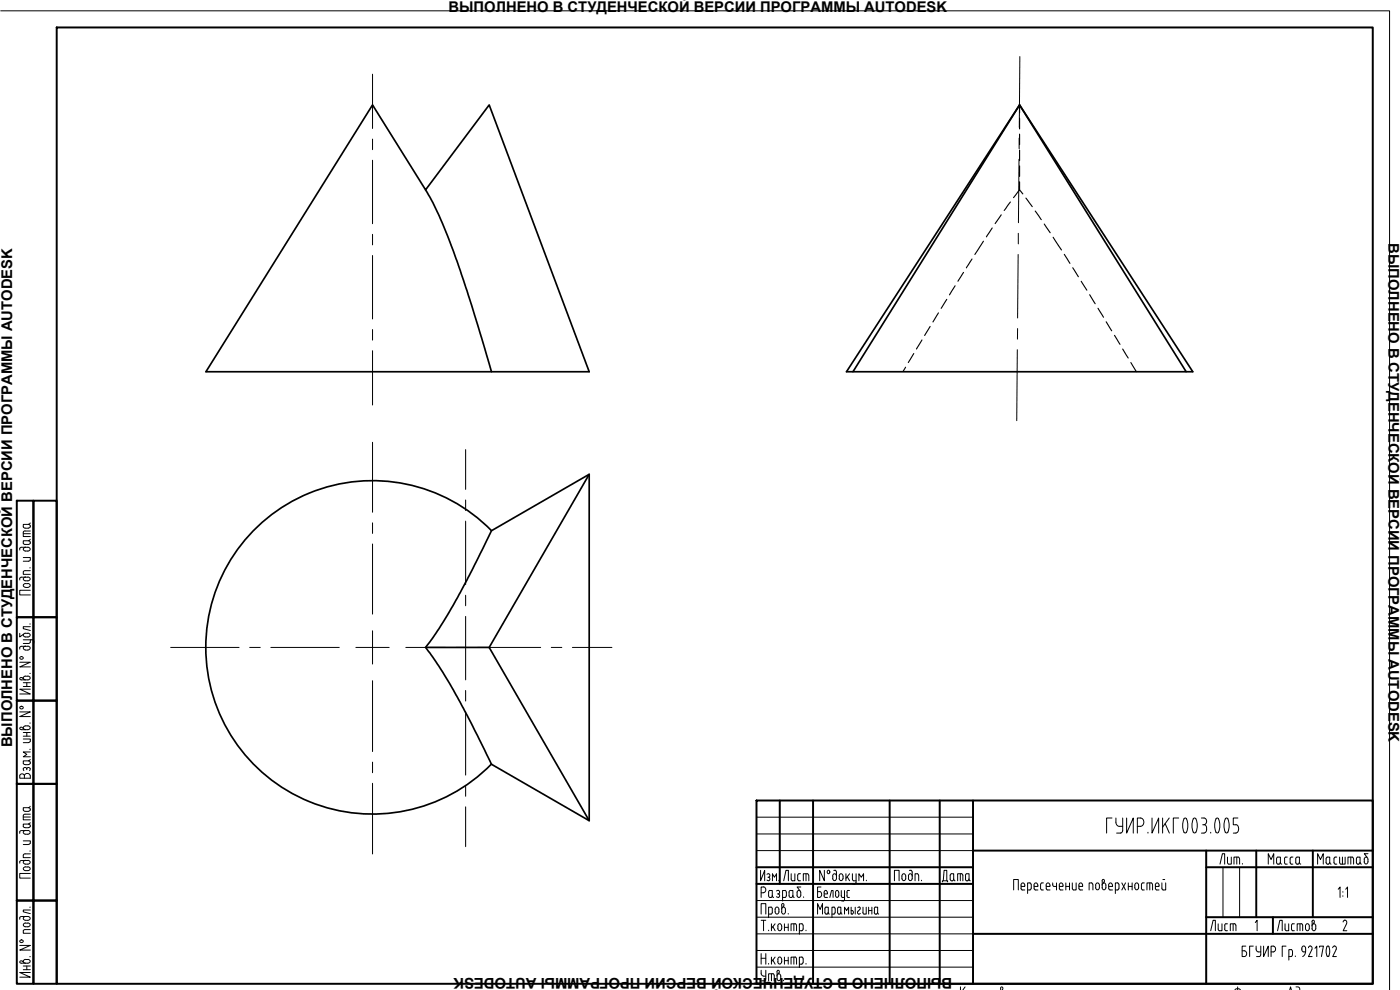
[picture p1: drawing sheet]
<svg xmlns="http://www.w3.org/2000/svg" width="420mm" height="297mm" viewBox="0 0 420 297" stroke-linecap="round" stroke-linejoin="round" font-family="sans-serif">
<path d="M111.8 31.5l15.9 25.5 19.1-25.5 30 80h-115zM127.7 57a133.9 133.9 0 0 1 11.1 26.1l2.8 8.8 5.9 19.6M256 111.5l50-80 52 80h-104l52-80 50 80M147.5 159.2a50 50 0 0 0-71-.4 50 50 0 0 0 0 70.9 50 50 0 0 0 71-.4M147.5 159.2l29.3-16.9v103.9l-29.3-16.9M147.5 159.2l-5.9 11.9-5 9.5a98.5 98.5 0 0 1-8.9 13.7l.4 .5a199.7 199.7 0 0 1 17.4 30.4l2 4.1M176.8 142.3l-30 52M127.7 194.3h19.1l30 51.9" fill="none" stroke="#000" stroke-width=".51"/>
<g fill="none" stroke="#000" stroke-width=".34">
<path d="M306 31.5v2.4M306 35.5v3.2M306 40.2v3.2M306 45v3.2M306 49.8v3.1M306 54.6v2.4M307 58.2l-1-1.2-1.8 2.3M307.9 59.4l1.9 2.6M291.7 77.7l-1.7 2.7M295.1 72.4l-2.5 4M297.8 68.4l-1.8 2.7M300.5 64.5l-1.8 2.6"/>
<path d="M303.2 60.6l-1.8 2.5M310.7 63.3l1.8 2.6M313.4 67.2l1.8 2.6M316.1 71.2l2.5 3.8M319.4 76.3l1.7 2.7M279.1 97.9l-1.6 2.8M281.6 93.9l-1.6 2.7M284.1 89.8l-1.7 2.7M286.6 85.8l-1.7 2.7M289.2 81.7l-1.7 2.7M321.9 80.3l1.7 2.7M324.5 84.4l1.7 2.7"/>
<path d="M327 88.4l1.7 2.7M329.5 92.5l1.7 2.7M332 96.5l1.6 2.8M271.8 110.2l-.8 1.3M274.2 106.1l-1.6 2.7M276.7 102l-1.7 2.7M334.5 100.6l1.6 2.7M336.9 104.7l1.7 2.7M339.4 108.8l1.6 2.7"/>
</g>
<g fill="none" stroke="#000" stroke-width=".59">
<path d="M17 8.2h395v287h-395zM5 150.2h5v35h-5zM10 150.2h7v35h-7zM5 185.2h5v25h-5zM10 185.2h7v25h-7zM5 210.2h5v25h-5zM10 210.2h7v25h-7zM5 235.2h5v35h-5zM10 235.2h7v35h-7zM227 240.2h185v55h-185zM234 240.2v25M244 240.2v55"/>
<path d="M267 240.2v55M282 240.2v55M292 240.2v55M292 255.2h120M362 255.2v40M377 255.2v20M394 255.2v20M5 270.2h5v25h-5zM10 270.2h7v25h-7zM227 260.2h65M227 265.2h65M362 260.2h50"/>
<path d="M362 275.2h50M382 275.2v5M292 280.2h120"/>
</g>
<g fill="none" stroke="#000" stroke-width=".3">
<path d="M.2 3.2h416.8v293.8M7 159.7v1.3h2.1M7 158l.2 .4 1.4 .1 .5-.5M7.5 159.3l-.5 .4M7.5 159.3h1.6M9.1 156.9l-.6 .4M9.1 157.7l-.5-.4h-1.6v.8M9.1 157.8v.3M5.9 173.6v.4M7 171.6v.7h2.1M7 167.3h2.1v.7l-.3 .3-1.8 .1M7 162.2h1.6a.55 .55 0 0 1 .5 .6 .55 .55 0 0 1-.5 .6l-1.4-.1-.2-.3z"/>
<path d="M7 160.1h2.1M7.7 175.1a.58 .58 0 0 0-.7 .5 .58 .58 0 0 0 .7 .6M7.7 173.1a.58 .58 0 0 0-.7 .6 .58 .58 0 0 0 .7 .6M7.7 164.2a.58 .58 0 0 0-.7 .6 .58 .58 0 0 0 .7 .5M7.7 175.1h.7M7.7 176.3h.7M7.7 174.3h.7M7.7 165.3h.7M8.4 175.1a.58 .58 0 0 1 .7 .5 .58 .58 0 0 1-.7 .6M8.4 173.1a.58 .58 0 0 1 .7 .6 .58 .58 0 0 1-.7 .6M8.4 164.2a.58 .58 0 0 1 .7 .6 .58 .58 0 0 1-.7 .5M8.4 173.2h-1.9l-.6 .4"/>
<path d="M8.4 164.2l-2.2 .1-.3 .7M8.9 170.4h.2M9.1 161.8l-.6 .4M9.1 177.1h-3.2v1.4h3.2M9.1 171.2h-1.6l-.5 .4M5.9 198.7h3.2l-3.2 1.4h3.2M5.9 190v1.1l1.2-.8M7 192h2.9l.3 .9M7.7 193.9a.58 .58 0 0 0-.7 .5 .58 .58 0 0 0 .7 .6M7.7 190a.58 .58 0 0 0-.7 .5 .58 .58 0 0 0 .7 .6M7.7 195.1h.7M7.7 190h.7"/>
<path d="M7.7 191.1h.7M8.4 193.9a.58 .58 0 0 1 .7 .5 .58 .58 0 0 1-.7 .6M8.4 190a.58 .58 0 0 1 .7 .5 .58 .58 0 0 1-.7 .6M8.4 193.9l-2.2 .1-.3 .8M8.9 187.2h.2M9.1 192v.7l-.3 .3-1.8 .1M9.1 188h-2.1v.6l2.1 .6M5.9 213.6h3.2l-3.2 1.4h3.2M6.4 218.9h2M6.7 218.3a.39 .39 0 0 0-.7 0 .39 .39 0 0 0 .4 .6M6.7 218.3l.4 .4M7 219.8h2.1"/>
<path d="M7 206h2.1M7 204.8h2.1M7.1 203.8l-.4-.4a.39 .39 0 0 0-.7 0 .39 .39 0 0 0 .4 .6h2M7.7 217.8a.58 .58 0 0 0-.7 .6 .58 .58 0 0 0 .7 .5M7.7 202.8a.58 .58 0 0 0-.7 .6 .58 .58 0 0 0 .7 .6M7.7 217.8h.7M7.7 202.9h.7M8 204.8v1.2M8 219.8v1.1M8.4 217.8a.58 .58 0 0 1 .7 .6 .58 .58 0 0 1-.7 .5M8.4 202.8a.58 .58 0 0 1 .7 .6 .58 .58 0 0 1-.7 .6M8.9 216.9h.2"/>
<path d="M8.9 202h.2M9.1 206.8h-3.2l3.2 1.4h-3.2M5.9 232.8v.7h3.2v-.7M5.9 232.8a.71 .71 0 0 1 .7-.6 .71 .71 0 0 1 .7 .6 .89 .89 0 0 1 .9-.7 .89 .89 0 0 1 .9 .7M7 221.7h2.1l-.1 .9-.5 .2M7 222.8h1.6M7 220.9h2.1M7 230.7l.5-.4 .5 .4M7 230.7l.2 .5M7.3 232.8v.7M7.5 229.4l-.4-.2-.1-.9h1.6a.55 .55 0 0 1 .5 .6 .55 .55 0 0 1-.6 .5M7.5 229.4h1.1"/>
<path d="M8 230.7l.5-.4 .6 .4M8 230.7v.3M8.9 224.8h.2M9.1 230.7l-.2 .5M9.1 227.8l-.6 .4M9.1 225.6h-2.1l1 .7-1 .8h2.1M5.9 258.6v.4M7 252.3h2.1v.7M7 244.7v1.3h2.1M7 245.1h2.1M7 247.9l.2 .4 1.4 .1 .5-.5M7.5 243.4h1.1"/>
<path d="M7.7 258.1a.58 .58 0 0 0-.7 .6 .58 .58 0 0 0 .7 .6M7.7 249.2a.58 .58 0 0 0-.7 .5 .58 .58 0 0 0 .7 .6M7.7 259.3h.7M7.7 250.3h.7M8.4 258.1a.58 .58 0 0 1 .7 .6 .58 .58 0 0 1-.7 .6M8.4 249.2a.58 .58 0 0 1 .7 .5 .58 .58 0 0 1-.7 .6M8.4 258.2h-1.9l-.6 .4M8.4 249.2l-2.2 .1-.3 .7M8.5 247.3l.5 .2 .1 .4M8.6 247.3h-1.6v.6M8.9 255.3h.2M9.1 252.9l-.3 .4-1.8 .1"/>
<path d="M9.1 246.8l-.6 .4M9.1 241.9l-.6 .4M9.1 242.7l-.5-.4h-1.6l.1 .9 .4 .2M9.1 256.2h-1.6l-.5 .4v.7h2.1M9.1 244.3h-1.6l-.5 .4M9.1 242.8l-.1 .4-.5 .2M227 255.2h65M227 250.2h65M227 245.2h65M333.7 245.4h-1.6v4.6M334.9 245.4a2.41 2.41 0 0 0 .4 2.3l.6 .2h1M335.1 250h1.2"/>
<path d="M336.9 245.4v3.8l-.1 .5-.5 .2M338.1 245.4v4.6l2-4.6v4.6M341.3 247.9h1a1.28 1.28 0 0 0 1-1.2 1.28 1.28 0 0 0-1-1.3h-1v4.6M344.5 249.7v.3M345.7 245.4v4.6l2-4.6v4.6M348.9 245.4v4.6M349.7 247.1l1.2 2.9M350.9 245.4l-2 2.8M353.7 245.4h-1.6v4.6M355.4 245.5l.3-.1a3.3 3.3 0 0 1 .6 3.7l-.2 .6-.4 .2a3.1 3.1 0 0 1-.6-3.6zM358.9 245.7l-.4-.3a3.3 3.3 0 0 0-.6 3.7l.5 .8 .5-.2M358.9 245.7l.4 1.7-.4 2.3"/>
<path d="M360.6 245.4h.7a1.02 1.02 0 0 1 .8 1 1.02 1.02 0 0 1-.8 1M360.6 250h.8M360.9 247.5h.5M361.3 247.4a1.37 1.37 0 0 1 .8 1.3 1.37 1.37 0 0 1-.8 1.2M363.3 249.7v.3M365 245.5l.3-.1a3.3 3.3 0 0 1 .6 3.7l-.2 .6-.4 .2a3.1 3.1 0 0 1-.6-3.6zM366.1 259.3l.8-3.2h.6v3.2M367.8 245.5l.3-.1a3.3 3.3 0 0 1 .6 3.7l-.2 .6-.4 .2a3.1 3.1 0 0 1-.6-3.6zM368.4 257.2v1.5l.4 .6M369.5 257.2v2.1h-.7M370.1 250h.8M370.3 259.3v-2.1h1.5l.2 2.1"/>
<path d="M371.2 257.2v2.1M371.5 245.4h-1.4v2.1l.8-.1a.91 .91 0 0 1 .8 1M371.7 248.9a.91 .91 0 0 1-.8 1M371.7 248.4v.5M372.9 259.1v.2M5.9 275.4v.4M7.7 276.9a.58 .58 0 0 0-.7 .6 .58 .58 0 0 0 .7 .6M7.7 275a.58 .58 0 0 0-.7 .6 .58 .58 0 0 0 .7 .5M7.7 260.1a.58 .58 0 0 0-.7 .6 .58 .58 0 0 0 .7 .5M7.7 277h.7M7.7 278.1h.7M7.7 276.1h.7"/>
<path d="M7.7 260.1h.7M7.7 261.2h.7M8.4 276.9a.58 .58 0 0 1 .7 .6 .58 .58 0 0 1-.7 .6M8.4 275a.58 .58 0 0 1 .7 .6 .58 .58 0 0 1-.7 .5M8.4 260.1a.58 .58 0 0 1 .7 .6 .58 .58 0 0 1-.7 .5M8.4 275h-1.9l-.6 .4M8.9 272.2h.2M9.1 278.9h-1.6l-.5 .4v.7h2.1M9.1 273h-2.1v.6l2.1 .5M9.1 262.1h-3.2v1.4h3.2M227 275.2h65M227 270.2h65"/>
<path d="M228.3 261.1v3.2l1.2-3.2v3.2M228.4 267.9l.7-.1a.87 .87 0 0 0 .7-.8 .87 .87 0 0 0-.6-.9h-.8v3.2M228.4 274.3v-3.2h1.4v3.2M228.4 276.1h1.4M229.2 276.1v3.2M230.2 264.1l.5 .1M230.5 263.2h.2M230.7 262.2l-.5 .1M230.7 279.1v.2M230.7 263.2l.4 .5-.4 .6M230.7 262.2l.4 .5-.4 .5M230.9 267.2h.9v1.6l-.4 .5-.7-.3v-1.3z"/>
<path d="M231.4 272.1l.4 .6M231.4 272.2h-.7v3.1M231.5 277.2v2.1M231.8 268.7l.4 .6M231.8 273.7l-.2 .5-.9 .1M231.8 272.7v1.1M231.8 264.3v-2.1l.6 1 .6-1v2.1M231.9 278l.7 1.3M232.6 277.2l-1.1 1.4M232.8 272.4l.4-.3a1.29 1.29 0 0 1 .2 2.1h-.4l-.3-.4zM233 269l.6 .2M233.3 268.2h.3"/>
<path d="M233.4 277.8a.58 .58 0 0 1 .6-.7 .58 .58 0 0 1 .6 .7M233.4 278.6a.58 .58 0 0 0 .6 .7 .58 .58 0 0 0 .6-.7M233.5 277.9v.7M233.6 268.2l.4 .5-.4 .6M233.6 267.2l.4 .5-.4 .5M234.6 272.8a.58 .58 0 0 1 .5-.7 .58 .58 0 0 1 .6 .7v.8a.58 .58 0 0 1-.6 .7 .58 .58 0 0 1-.5-.7M234.6 271.5a.38 .38 0 0 1 .4-.4 .38 .38 0 0 1 .3 .6l-.5 .6M234.6 271.6v2M234.6 277.9v.7M235.4 277.2v2.1M235.4 278.2h1.2M235.6 267.2h-.7v3.1"/>
<path d="M236 268.7l-.2 .5-.9 .1M236 267.7v1.1M236.6 274.1v.2M236.6 277.2v2.1M236.8 267.7l.2 1.5h.7l.2-.5M237.2 267.2h.8v1.5l.4 .6M238.3 277.2v2.1M238.6 277.1l.4 .3 .1 1.9M238.6 277.2h-1.2v2.1M239.2 267.9v.7a.58 .58 0 0 0 .6 .7 .58 .58 0 0 0 .5-.7v-.7M241 277.7l-.2-.5h-.9v3.1M241 278.7l-.2 .5-.9 .1"/>
<path d="M241 277.7v1.1M241.2 269.1v.2M241.9 279.1v.2M245.4 274.3v-3.2l.7 1.8 .7-1.8v3.2M246 267.5a.92 .92 0 0 1 .6 .9 .92 .92 0 0 1-.6 .8M246.4 266.1h-1v3.2h.6M247.3 268.7l.2 .5 .8 .1M247.3 267.9a.52 .52 0 0 1 .5-.7 .52 .52 0 0 1 .5 .7M247.4 267.9v.9M247.4 261.1v3.2l-1.4-3.2v3.2M247.6 273.7l.3 .6M247.6 272.7v1.1"/>
<path d="M247.9 272.1l-.3 .6M247.9 274.3l.5-.1 .1-.5 .4 .6M247.9 272.2h.7v1.6M248.3 267.9v.3h-.9M249 269.3l.6-2.1h.4v2.1M249.7 274.3h.6M249.9 262.9a.58 .58 0 0 1 .6-.7 .58 .58 0 0 1 .5 .7M249.9 263.5a.58 .58 0 0 0 .6 .7 .58 .58 0 0 0 .5-.7M249.9 262.9v.7M250.2 261.1h.4M250.3 272.1l.3 .6M250.3 272.2h-.6v3.1"/>
<path d="M250.6 261.1l.4 .5M250.6 273.7l-.3 .6M250.7 272.7v1.1M250.7 267.9a.52 .52 0 0 1 .5-.7 .52 .52 0 0 1 .5 .7l.1 .7a.53 .53 0 0 1-.6 .7 .53 .53 0 0 1-.5-.7M250.8 267.9v.7M251 261.6v2M251.4 273.7a.49 .49 0 0 0 .5 .6 .49 .49 0 0 0 .4-.6l.4 .6M251.4 272.7v1.1M251.7 272.1l-.3 .6M251.8 272.2h.5v1.6M251.8 262.9a.58 .58 0 0 1 .6-.7 .58 .58 0 0 1 .6 .7M251.8 263.5a.58 .58 0 0 0 .6 .7 .58 .58 0 0 0 .6-.7"/>
<path d="M251.9 262.9v.7M252.5 267.2v1.8l.3 .3h.6M252.6 270.3h.5M253 262.9v.7M253.4 267.2v2.6l-.3 .5M253.4 274.3v-2.1l.7 1 .6-1v2.1M253.9 262.2v2.1M254.3 263l.7 1.3M254.5 267.2l-.3 .5v1.3l.3 .3M254.6 269.3h.3M254.6 267.2h.3M255 262.2l-1.1 1.4"/>
<path d="M255.4 272.2v2.1h.4l.3-.3v-.5l-.7-.3M255.8 263.7l.2 .5 .9 .1M255.8 262.2v1.6M255.9 265.3h.6M256.7 272.2v2.1M256.9 262.2v2.6l-.4 .5M257.4 272.3a.4 .4 0 0 1 .7-.1 .4 .4 0 0 1-.1 .6M257.8 264.3v-2.1l.7 1 .7-1v2.1M258.1 272.9l-.6 .5a.5 .5 0 0 0 0 .7 .5 .5 0 0 0 .7 0M259 272.2v1.6M260 272.2v2.1l-.9-.1-.1-.5M260 264.1v.2"/>
<path d="M260.7 273.2h1M260.7 272.2v2.1M261.7 272.2v2.1M262.4 273.7a.48 .48 0 0 0 .6 .6M262.4 272.7v1.1M262.7 272.1l-.3 .6M262.8 272.2h.6v1.6M263 274.3l.4-.6 .3 .6M268.4 264.3v-3.2h1.4v3.2M270.7 262.9a.58 .58 0 0 1 .6-.7 .58 .58 0 0 1 .5 .7M270.7 263.5a.58 .58 0 0 0 .6 .7 .58 .58 0 0 0 .5-.7M270.7 262.9v.7"/>
<path d="M271.8 262.9v.7M272.6 262.9a.58 .58 0 0 1 .6-.7 .58 .58 0 0 1 .6 .7M272.6 263.5a.58 .58 0 0 0 .6 .7 .58 .58 0 0 0 .6-.7M272.7 262.9v.7M272.9 261.1h.4M273.3 261.1l.4 .5M273.8 261.6v2M275.7 262.7l-.2-.5h-.9v2.1M275.7 262.7v1.6M276.6 264.1v.2M304.2 267v-3.1h1.4v3.1M306.5 266h1.1a.64 .64 0 0 0-.2-1 .64 .64 0 0 0-.9 .3v1.5l.3 .2"/>
<path d="M306.8 267h.8M308.4 267h.9l.2-.5-.1-1.3-.3-.3h-.7v3.2M311.4 265.6a.57 .57 0 0 0-.5-.7 .57 .57 0 0 0-.6 .7l.2 1.4h1M311.5 265.6v.4h-1.2M313.1 264.9l-.6 .1-.2 .4v1.4l.8 .2M313.9 265.6a.58 .58 0 0 1 .6-.7 .58 .58 0 0 1 .6 .7v.4h-1.1M314 265.6v1.2l.4 .2M314.4 267h.7M315.9 264.9l.1 .8 .3 .3M316.4 266h.7M317.1 264.9v2.1M317.9 266h1.1a.64 .64 0 0 0-.2-1 .64 .64 0 0 0-.9 .3l.1 1.5 .3 .2h.7"/>
<path d="M319.9 266h1.1M319.9 264.9v2.1M321 264.9v2.1M321.8 264.9v1.6l.4 .5h.8v-2.1M323.8 265.6a.65 .65 0 0 1 .8-.7 .65 .65 0 0 1 .3 1.1h-1.1M323.8 265.6l.2 1.4h.9M328 265.4l-.2-.4-.9-.1v2.1M328 265.5v1.5M328.8 265.6a.58 .58 0 0 1 .6-.7 .58 .58 0 0 1 .5 .7v.7a.58 .58 0 0 1-.5 .7 .58 .58 0 0 1-.6-.7M328.8 265.6v.7M330.8 265.6a.58 .58 0 0 1 .5-.7 .58 .58 0 0 1 .6 .7v.7a.58 .58 0 0 1-.6 .7 .58 .58 0 0 1-.5-.7M330.8 264.3a.38 .38 0 0 1 .4-.4 .38 .38 0 0 1 .2 .5l-.4 .7"/>
<path d="M330.8 264.3v2M332.7 265.6a.58 .58 0 0 1 .6-.7 .58 .58 0 0 1 .5 .7l.1 .4h-1.2M332.7 265.6l.1 1.2 .3 .2M333.2 267h.7M335.8 265.4l-.2-.4-.9-.1v3.2M335.8 266.5l-.2 .5h-.9M335.8 265.5v1M336.7 264.9l1.1 2.1M337.8 264.9l-1.1 2.1M338.6 266h1.2M338.6 264.9v2.1M339.8 264.9v2.1"/>
<path d="M340.7 265.1l.4-.2a1.18 1.18 0 0 1 0 2.1l-.5-.4zM343.4 264.9l-.6 .1-.2 .4v1.4l.8 .2M345.1 264.9v2.1M345.5 264.9l.3 .3 .1 1.8M345.5 264.9h-1.3v2.1M346.7 265.6a.65 .65 0 0 1 .8-.7 .65 .65 0 0 1 .4 1.1h-1.1M346.8 265.6l.2 1.4h.9M348.7 264.9v1.6l.4 .5h.7v-2.1M349 263.9h.5M367 260.2v15M372 260.2v15M376.7 276.8l.6-.7v3.2"/>
<path d="M383.4 279.3l.7-3.2h.7v3.2M385.7 277.2v1.5l.4 .6h.7v-2.1M388 277.1l-.4 .6 .1 1.3 .3 .3M388 277.2h.5M388 279.3h.5M390.1 277.2v2.1M390.5 277.1l.4 .6v1.6M390.6 277.2h-1.3v2.1M392 277.3l.4-.2a1.29 1.29 0 0 1 .2 2.1h-.5l-.3-.4zM394 277.3l.4-.5a.4 .4 0 0 0 0-.6 .4 .4 0 0 0-.6 .1l-.1 2.3a.58 .58 0 0 0 .6 .7 .58 .58 0 0 0 .6-.7v-.8a.58 .58 0 0 0-.6-.7 .58 .58 0 0 0-.6 .7M401.6 266.8l.6-.7v3.2M403 267.5v.2"/>
<path d="M403 268.8v.1M403.1 276.6a.61 .61 0 0 1 .9-.4 .61 .61 0 0 1 .1 1l-1 2.1h1.1M403.9 266.8l.5-.7v3.2M5.9 283.7h3.2l-3.2 1.4h3.2M7 290.9h2.1M7 289.8h2.1M7.1 288.7l-.4-.3a.39 .39 0 0 0-.7 0 .39 .39 0 0 0 .4 .6h2M7.7 287.9a.58 .58 0 0 0-.7 .5 .58 .58 0 0 0 .7 .6M7.7 287.9h.7M8 289.8v1.1M8.4 287.9a.58 .58 0 0 1 .7 .5 .58 .58 0 0 1-.7 .6M8.9 287h.2"/>
<path d="M9.1 291.8h-3.2l3.2 1.4h-3.2M227 280.2h65M227 290.2h65M227 285.2h65M228.4 291.1v.9a.8 .8 0 0 0 .7 .8M228.4 286.1v3.2M228.4 287.5h1.4M228.6 294.3h.8M229.2 292.9h.6M229.8 291.1v2.6l-.4 .5M229.8 286.1v3.2M230.7 294.3v-2.1h1.4l.3 2.1"/>
<path d="M230.7 289.1v.2M231.5 287.2v2.1M231.5 292.2v2.1M231.9 288.1l.7 1.2M232.6 287.2l-1.1 1.4M233.2 292.9a.58 .58 0 0 1 .5-.7 .58 .58 0 0 1 .6 .7M233.2 293.5a.58 .58 0 0 0 .5 .7 .58 .58 0 0 0 .6-.7M233.4 287.8a.58 .58 0 0 1 .6-.7 .58 .58 0 0 1 .6 .7M233.4 288.6a.58 .58 0 0 0 .6 .6 .58 .58 0 0 0 .6-.6M233.4 292.3l.4-.4a.4 .4 0 0 0 0-.7 .4 .4 0 0 0-.6 .2v2.2M233.5 287.9v.7M234.3 292.9v.7"/>
<path d="M234.6 287.9v.7M235.2 294.1v.2M235.4 287.2v2.1M235.4 288.2h1.2M236.6 287.2v2.1M238.3 287.2v2.1M238.6 287.1l.4 .3 .1 1.9M238.6 287.2h-1.2v2.1M239.9 289.3h.7M240.6 287.1l.4 .6M240.6 287.2h-.7v3.1M241 288.7l-.4 .5"/>
<path d="M241 287.7v1M241.9 289.1v.2M288.2 296.1v.9M289.6 296.1l-.6 .9M300.3 296.6a.38 .38 0 0 1 .4-.5 .38 .38 0 0 1 .3 .6l-.1 .2M300.3 296.6v.4M300.9 296.9l-.2 .1M370.6 297a1.04 1.04 0 0 1 1.7 0M371.4 296.1v.9M372.8 285.3h.7M373.4 285.3a.89 .89 0 0 1 .7 .8 .89 .89 0 0 1-.7 .9M373.9 283.9h-1.1v3.1h.7"/>
<path d="M376.1 283.9h-1.1v3.1M377 283.9v.8a.8 .8 0 0 0 .7 .9h.7M378.3 286.5l-.2 .4-1 .1M378.4 283.9v2.6M379.2 283.9v3.1l1.4-3.1v3.1M381.5 285.6h.6a.89 .89 0 0 0 .7-.9 .89 .89 0 0 0-.7-.8h-.6v3.1M386 283.9h-1.2v3.1M387.5 284.9l.4 .5M387.5 284.9h-.7v3.2M387.9 286.5l-.2 .4-.9 .1M387.9 285.4v1.1M388.7 286.8v.2"/>
<path d="M390.7 284.5a.58 .58 0 0 1 .6-.7 .58 .58 0 0 1 .5 .7M390.7 284.9l.3 .7h.8M390.7 284.6v.3M391.8 285.5l-.3 1.1-.5 .4M391.8 284.6v.9M392.7 284.4a.61 .61 0 0 1 .8-.5 .61 .61 0 0 1 .2 1M393.7 284.9l-1 2.1h1.1M394.6 284.6l.6-.7v3.1M396 284.2v-.3h1.2l-.6 3.1M398.3 284a2.71 2.71 0 0 0 .2 3l.3-.2M398.3 284l.2-.2 .3 .2M398.8 284l.3 1.4-.3 1.4"/>
<path d="M399.9 284.4a.61 .61 0 0 1 .9-.5 .61 .61 0 0 1 .2 1M401 284.9l-1 2.1h1.1"/>
<circle cx="6.5" cy="197.5" r=".48"/>
<circle cx="6.5" cy="212.4" r=".48"/>
<circle cx="248.6" cy="261.6" r=".48"/>
<circle cx="6.5" cy="282.5" r=".48"/>
</g>
<g fill="none" stroke="#000" stroke-width=".3">
<path d="M306.1 17l-.2 21.3M111.8 22.3v16.3M111.8 41.7v3.2M111.8 48.1v19M305.8 47.8l-.2 19M305.9 41.4v3.2M111.8 70.3v3.2M111.8 76.7v19M305.6 76.4l-.2 19M305.6 70v3.2M111.8 98.9v3.2M305.4 98.6v3.2"/>
<path d="M111.8 105.2v16.3M305.3 104.9l-.2 21.3M111.8 132.7v21M139.7 134.9v11.9M111.8 156.9v3.1M139.7 150v3.2M139.7 156.4v19M111.8 163.2v21.1M139.7 178.6v3.2M51.2 194.3h20.6M74.9 194.3h3.2M81.3 194.3h20.5"/>
<path d="M106.8 194.3h10M111.8 189.3v9.9M121.8 194.3h11.9M136.9 194.3h3.1M139.7 184.9v19.1M143.2 194.3h19.1M165.4 194.3h3.2M171.8 194.3h11.8M111.8 204.2v21.3M139.7 207.2v3.1M139.7 213.5v19.1M111.8 228.7v3.1"/>
<path d="M111.8 235v21.2M139.7 235.7v3.2M139.7 242.1v11.9"/>
</g>
<text font-size="7.1" x="281.9" y="266">Дата</text>
<g font-size="6.6">
<text x="234.2" y="265.6">Лист</text>
<text x="362.3" y="280.5">Лист</text>
</g>
<g font-size="6.2">
<text x="379.6" y="260.3">Масса</text>
<text x="394.4" y="260.3">Масштаб</text>
</g>
<g font-size="4.4">
<text x="134.6" y="3.6">ВЫПОЛНЕНО В СТУДЕНЧЕСКОЙ ВЕРСИИ ПРОГРАММЫ AUTODESK</text>
<text x="416.7" y="73" transform="rotate(90 416.7 73)">ВЫПОЛНЕНО В СТУДЕНЧЕСКОЙ ВЕРСИИ ПРОГРАММЫ AUTODESK</text>
<text x="3.7" y="224.2" transform="rotate(-90 3.7 224.2)">ВЫПОЛНЕНО В СТУДЕНЧЕСКОЙ ВЕРСИИ ПРОГРАММЫ AUTODESK</text>
<text x="285.8" y="293.6" transform="rotate(180 285.8 293.6)">ВЫПОЛНЕНО В СТУДЕНЧЕСКОЙ ВЕРСИИ ПРОГРАММЫ AUTODESK</text>
</g>
<text font-size="3.5" x="386.3" y="298.1">A3</text>
</svg>
